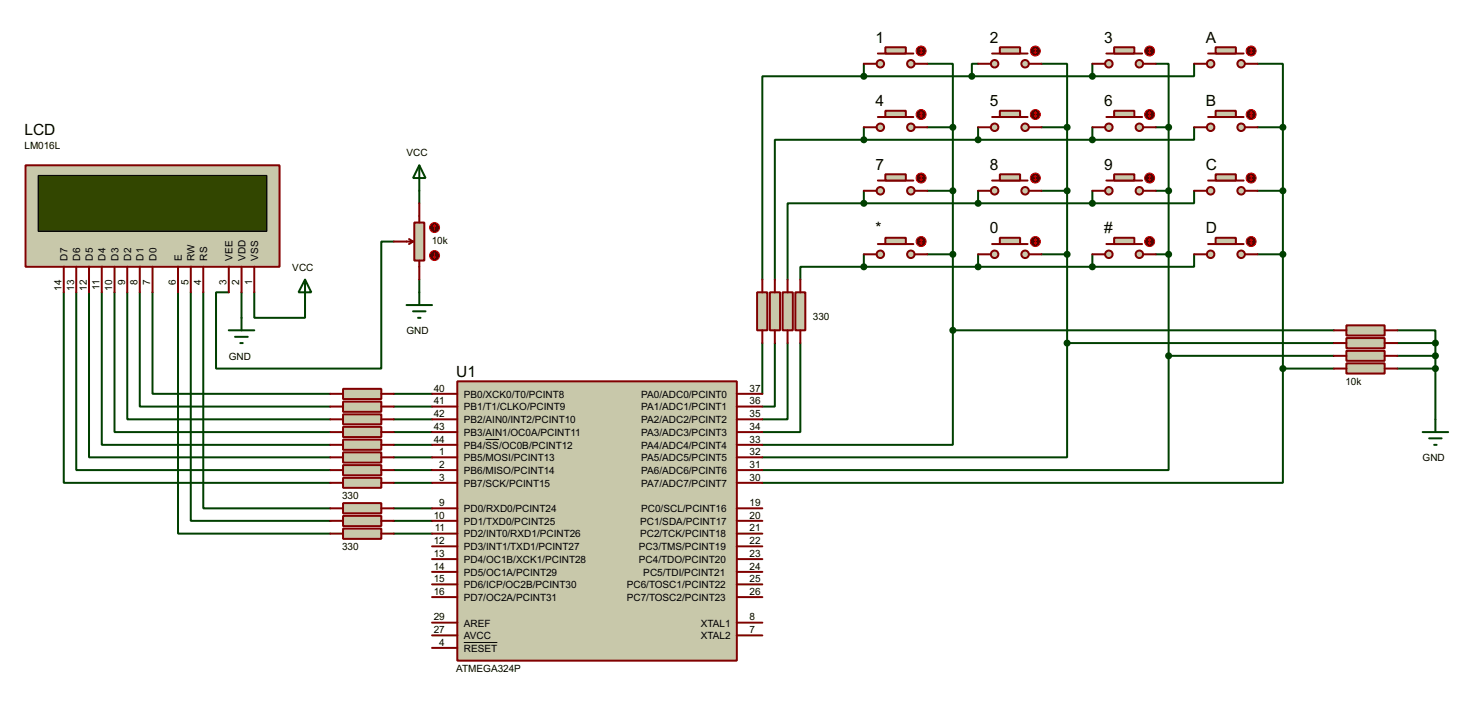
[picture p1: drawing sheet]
<svg xmlns="http://www.w3.org/2000/svg" width="295mm" height="142mm" viewBox="0 0 295 142" stroke-linecap="round" stroke-linejoin="round" font-family="sans-serif">
<g fill="none" stroke="#004000" stroke-width=".4">
<path d="M172.8 15.3h-20.3v40.6M172.8 15.3h45.7M172.8 12.8v2.5M185.5 12.8h5.1v12.7M195.6 12.8h-1.2v2.5M208.3 12.8h5.1v12.7M218.5 12.8v2.5M231.2 12.8h2.5v12.7M238.8 12.8v2.5h-20.3M251.5 12.8h5.1v12.7M83.9 38.2v2.5M172.8 28h-17.8v27.9"/>
<path d="M172.8 25.5v2.5M172.8 38.2v2.5M172.8 28h45.7M185.5 25.5h5.1M185.5 38.2h5.1M190.6 25.5v40.6M195.6 25.5v2.5M195.6 38.2v2.5M208.3 25.5h5.1M208.3 38.2h5.1M213.4 25.5v43.1M218.5 25.5v2.5"/>
<path d="M218.5 38.2v2.5M231.2 25.5h2.5M231.2 38.2h2.5M233.7 25.5v45.7M238.8 25.5v2.5h-20.3M238.8 38.2v2.5h-20.3M251.5 25.5h5.1M251.5 38.2h5.1M256.6 25.5v48.2M12.8 58.5v38.1h53.3M15.3 58.5v35.5h50.8M17.8 58.5v33h48.3"/>
<path d="M20.4 58.5v30.5h45.7M22.9 58.5v27.9h43.2M25.5 58.5v25.4h40.6M28 58.5v22.8h38.1M30.5 58.5v20.3h35.6M35.6 58.5v48.2h30.5M38.2 58.5v45.7h27.9M40.7 58.5v43.2h25.4M48.3 58.5v5.1M50.9 58.5v5.1h10.1v-2.6M78.8 48.3h-2.5v25.4h-33.1v-15.2h2.6M83.9 55.9v2.6"/>
<path d="M172.8 40.7h-15.3v15.2M172.8 53.4h-12.7v2.5M172.8 50.9v2.5M172.8 40.7h45.7M172.8 53.4h45.7M185.5 50.9h5.1M195.6 50.9v2.5M208.3 50.9h5.1M218.5 50.9v2.5M231.2 50.9h2.5M238.8 50.9v2.5h-20.3M251.5 50.9h5.1"/>
<path d="M78.8 78.8h7.6M152.5 68.6v10.2M155 68.6v12.7h-2.5M157.5 68.6v15.3h-5M160.1 68.6v17.8h-7.6M190.6 66.1v22.9h-38.1M190.6 66.1h76.2M213.4 68.6v22.9h-60.9M213.4 68.6h53.4M233.7 71.2v22.8h-81.2M233.7 71.2h33.1M256.6 73.7v22.9h-104.1"/>
<path d="M256.6 73.7h10.2M279.5 66.1h7.6v2.5M279.5 68.6h7.6M279.5 71.2h7.6M279.5 73.7h7.6M287.1 68.6v15.3M78.8 81.3h7.6M78.8 83.9h7.6M78.8 86.4h7.6M78.8 89h7.6M78.8 91.5h7.6M78.8 94h7.6"/>
<path d="M78.8 96.6h7.6M78.8 101.7h7.6M78.8 104.2h7.6M78.8 106.7h7.6"/>
</g>
<path d="M91.5 76.3h55.9v55.8h-55.9z" fill="#c8c8aa" stroke="#800000" stroke-width=".4"/>
<g fill="none" stroke="#800000" stroke-width=".4">
<path d="M86.4 78.8h5.1M147.4 78.8h5.1M86.4 94h5.1M86.4 91.5h5.1M86.4 89h5.1M86.4 86.4h5.1M86.4 83.9h5.1M86.4 81.3h5.1M86.4 96.6h5.1M147.4 94h5.1M147.4 91.5h5.1M147.4 89h5.1"/>
<path d="M147.4 86.4h5.1M147.4 83.9h5.1M147.4 81.3h5.1M147.4 96.6h5.1M86.4 116.9h5.1M86.4 114.4h5.1M86.4 111.8h5.1M86.4 109.3h5.1M86.4 106.7h5.1M86.4 104.2h5.1M86.4 101.7h5.1M86.4 119.4h5.1"/>
<path d="M147.4 116.9h5.1M147.4 114.4h5.1M147.4 111.8h5.1M147.4 109.3h5.1M147.4 106.7h5.1M147.4 104.2h5.1M147.4 101.7h5.1M147.4 119.4h5.1M86.4 127.1h5.1M86.4 124.5h5.1M86.4 129.6h5.1M147.4 127.1h5.1"/>
<path d="M147.4 124.5h5.1"/>
</g>
<path d="M97.1 87.9h2.7M92.8 128.5h6.7" fill="none" stroke="#000" stroke-width=".2"/>
<path d="M5.1 33.1h50.8v20.3h-50.8z" fill="#c8c8aa" stroke="#800000" stroke-width=".4"/>
<path d="M7.7 35.1h45.7v11.2h-45.7z" fill="#324600" stroke="#000" stroke-width=".25"/>
<g fill="none" stroke="#800000" stroke-width=".4">
<path d="M12.8 53.4v5.1M15.3 53.4v5.1M17.8 53.4v5.1M20.4 53.4v5.1M22.9 53.4v5.1M25.5 53.4v5.1M28 53.4v5.1M30.5 53.4v5.1M35.6 53.4v5.1M38.2 53.4v5.1M40.7 53.4v5.1M45.8 53.4v5.1"/>
<path d="M48.3 53.4v5.1M50.9 53.4v5.1"/>
</g>
<path d="M61 55.9l1.3 2.6h-2.6zM61 55.9v5.1M45.8 66.1h5.1M47 67.4h2.6M48.1 68.6h.5M48.3 63.6v2.5" fill="none" stroke="#004000" stroke-width=".4"/>
<path d="M82.9 44.5h2v7.6h-2z" fill="#c8c8aa" stroke="#800000" stroke-width=".4"/>
<path d="M78.8 48.3h3.8M81.8 47.8l.8 .5M82.6 48.3l-.8 .5M83.9 40.7v3.8M83.9 52.1v3.8" fill="none" stroke="#800000" stroke-width=".4"/>
<circle cx="86.9" cy="45.5" r="1" fill="#400000" stroke="#f00" stroke-width=".2"/>
<path d="M86.9 45l.3 .3M86.9 45l-.2 .3M86.9 45v1" fill="none" stroke="#f00" stroke-width=".2"/>
<circle cx="86.9" cy="51.1" r="1" fill="#400000" stroke="#f00" stroke-width=".2"/>
<path d="M86.7 51.4l.2 .2M86.9 50.6v1M87.2 51.4l-.3 .2" fill="none" stroke="#f00" stroke-width=".2"/>
<path d="M83.9 33.1l1.2 2.5h-2.5zM83.9 33.1v5.1M83.9 58.5v2.5M81.3 61h5.1M82.6 62.3h2.5M83.6 63.6h.5" fill="none" stroke="#004000" stroke-width=".4"/>
<path d="M68.6 77.8h7.7v2h-7.7z" fill="#c8c8aa" stroke="#800000" stroke-width=".4"/>
<path d="M66.1 78.8h2.5M76.3 78.8h2.5" fill="none" stroke="#800000" stroke-width=".4"/>
<path d="M68.6 80.3h7.7v2.1h-7.7z" fill="#c8c8aa" stroke="#800000" stroke-width=".4"/>
<path d="M66.1 81.3h2.5M76.3 81.3h2.5" fill="none" stroke="#800000" stroke-width=".4"/>
<path d="M68.6 82.9h7.7v2h-7.7z" fill="#c8c8aa" stroke="#800000" stroke-width=".4"/>
<path d="M66.1 83.9h2.5M76.3 83.9h2.5" fill="none" stroke="#800000" stroke-width=".4"/>
<path d="M68.6 85.4h7.7v2h-7.7z" fill="#c8c8aa" stroke="#800000" stroke-width=".4"/>
<path d="M66.1 86.4h2.5M76.3 86.4h2.5" fill="none" stroke="#800000" stroke-width=".4"/>
<path d="M68.6 87.9h7.7v2.1h-7.7z" fill="#c8c8aa" stroke="#800000" stroke-width=".4"/>
<path d="M66.1 89h2.5M76.3 89h2.5" fill="none" stroke="#800000" stroke-width=".4"/>
<path d="M68.6 90.5h7.7v2h-7.7z" fill="#c8c8aa" stroke="#800000" stroke-width=".4"/>
<path d="M66.1 91.5h2.5M76.3 91.5h2.5" fill="none" stroke="#800000" stroke-width=".4"/>
<path d="M68.6 93h7.7v2.1h-7.7z" fill="#c8c8aa" stroke="#800000" stroke-width=".4"/>
<path d="M66.1 94h2.5M76.3 94h2.5" fill="none" stroke="#800000" stroke-width=".4"/>
<path d="M68.6 95.6h7.7v2h-7.7z" fill="#c8c8aa" stroke="#800000" stroke-width=".4"/>
<path d="M66.1 96.6h2.5M76.3 96.6h2.5" fill="none" stroke="#800000" stroke-width=".4"/>
<path d="M68.6 100.6h7.7v2.1h-7.7z" fill="#c8c8aa" stroke="#800000" stroke-width=".4"/>
<path d="M66.1 101.7h2.5M76.3 101.7h2.5" fill="none" stroke="#800000" stroke-width=".4"/>
<path d="M68.6 103.2h7.7v2h-7.7z" fill="#c8c8aa" stroke="#800000" stroke-width=".4"/>
<path d="M66.1 104.2h2.5M76.3 104.2h2.5" fill="none" stroke="#800000" stroke-width=".4"/>
<path d="M68.6 105.7h7.7v2.1h-7.7z" fill="#c8c8aa" stroke="#800000" stroke-width=".4"/>
<path d="M66.1 106.7h2.5M76.3 106.7h2.5" fill="none" stroke="#800000" stroke-width=".4"/>
<g fill="#c8c8aa" stroke="#800000" stroke-width=".4">
<circle cx="182.1" cy="12.8" r=".75"/>
<circle cx="176" cy="12.8" r=".75"/>
</g>
<path d="M175.6 10.7h7.1" fill="none" stroke="#800000" stroke-width=".4"/>
<path d="M177.1 9.5h4.1v1.2h-4.1z" fill="#c8c8aa" stroke="#800000" stroke-width=".4"/>
<path d="M172.8 12.8h2.5M182.9 12.8h2.6" fill="none" stroke="#800000" stroke-width=".4"/>
<circle cx="184.2" cy="10.2" r="1" fill="#400000" stroke="#f00" stroke-width=".2"/>
<path d="M184 10.5l.2 .2M184.2 9.7v1M184.2 9.7l-.2 .3M184.2 9.7l.3 .3M184.5 10.5l-.3 .2" fill="none" stroke="#f00" stroke-width=".2"/>
<g fill="#c8c8aa" stroke="#800000" stroke-width=".4">
<circle cx="205" cy="12.8" r=".75"/>
<circle cx="198.9" cy="12.8" r=".75"/>
</g>
<path d="M198.4 10.7h7.1" fill="none" stroke="#800000" stroke-width=".4"/>
<path d="M200 9.5h4v1.2h-4z" fill="#c8c8aa" stroke="#800000" stroke-width=".4"/>
<path d="M195.6 12.8h2.6M205.8 12.8h2.5" fill="none" stroke="#800000" stroke-width=".4"/>
<circle cx="207" cy="10.2" r="1" fill="#400000" stroke="#f00" stroke-width=".2"/>
<path d="M206.8 10.5l.3 .2M207.1 9.7v1M207.1 9.7l-.3 .3M207.1 9.7l.2 .3M207.3 10.5l-.2 .2" fill="none" stroke="#f00" stroke-width=".2"/>
<g fill="#c8c8aa" stroke="#800000" stroke-width=".4">
<circle cx="227.8" cy="12.8" r=".75"/>
<circle cx="221.7" cy="12.8" r=".75"/>
</g>
<path d="M221.3 10.7h7.1" fill="none" stroke="#800000" stroke-width=".4"/>
<path d="M222.8 9.5h4.1v1.2h-4.1z" fill="#c8c8aa" stroke="#800000" stroke-width=".4"/>
<path d="M218.5 12.8h2.5M228.7 12.8h2.5" fill="none" stroke="#800000" stroke-width=".4"/>
<circle cx="229.9" cy="10.2" r="1" fill="#400000" stroke="#f00" stroke-width=".2"/>
<path d="M229.7 10.5l.2 .2M229.9 9.7v1M229.9 9.7l-.2 .3M229.9 9.7l.3 .3M230.2 10.5l-.3 .2" fill="none" stroke="#f00" stroke-width=".2"/>
<g fill="#c8c8aa" stroke="#800000" stroke-width=".4">
<circle cx="248.2" cy="12.8" r=".75"/>
<circle cx="242.1" cy="12.8" r=".75"/>
</g>
<path d="M241.6 10.7h7.1" fill="none" stroke="#800000" stroke-width=".4"/>
<path d="M243.1 9.5h4.1v1.2h-4.1z" fill="#c8c8aa" stroke="#800000" stroke-width=".4"/>
<path d="M238.8 12.8h2.6M249 12.8h2.5" fill="none" stroke="#800000" stroke-width=".4"/>
<circle cx="250.2" cy="10.2" r="1" fill="#400000" stroke="#f00" stroke-width=".2"/>
<path d="M250 10.5l.2 .2M250.2 9.7v1M250.2 9.7l-.2 .3M250.2 9.7l.3 .3M250.5 10.5l-.3 .2" fill="none" stroke="#f00" stroke-width=".2"/>
<g fill="#c8c8aa" stroke="#800000" stroke-width=".4">
<circle cx="182.1" cy="25.5" r=".75"/>
<circle cx="176" cy="25.5" r=".75"/>
</g>
<path d="M175.6 23.4h7.1" fill="none" stroke="#800000" stroke-width=".4"/>
<path d="M177.1 22.2h4.1v1.2h-4.1z" fill="#c8c8aa" stroke="#800000" stroke-width=".4"/>
<path d="M172.8 25.5h2.5M182.9 25.5h2.6" fill="none" stroke="#800000" stroke-width=".4"/>
<circle cx="184.2" cy="22.9" r="1" fill="#400000" stroke="#f00" stroke-width=".2"/>
<path d="M184 23.2l.2 .2M184.2 22.4v1M184.2 22.4l-.2 .3M184.2 22.4l.3 .3M184.5 23.2l-.3 .2" fill="none" stroke="#f00" stroke-width=".2"/>
<g fill="#c8c8aa" stroke="#800000" stroke-width=".4">
<circle cx="205" cy="25.5" r=".75"/>
<circle cx="198.9" cy="25.5" r=".75"/>
</g>
<path d="M198.4 23.4h7.1" fill="none" stroke="#800000" stroke-width=".4"/>
<path d="M200 22.2h4v1.2h-4z" fill="#c8c8aa" stroke="#800000" stroke-width=".4"/>
<path d="M195.6 25.5h2.6M205.8 25.5h2.5" fill="none" stroke="#800000" stroke-width=".4"/>
<circle cx="207" cy="22.9" r="1" fill="#400000" stroke="#f00" stroke-width=".2"/>
<path d="M206.8 23.2l.3 .2M207.1 22.4v1M207.1 22.4l-.3 .3M207.1 22.4l.2 .3M207.3 23.2l-.2 .2" fill="none" stroke="#f00" stroke-width=".2"/>
<g fill="#c8c8aa" stroke="#800000" stroke-width=".4">
<circle cx="227.8" cy="25.5" r=".75"/>
<circle cx="221.7" cy="25.5" r=".75"/>
</g>
<path d="M221.3 23.4h7.1" fill="none" stroke="#800000" stroke-width=".4"/>
<path d="M222.8 22.2h4.1v1.2h-4.1z" fill="#c8c8aa" stroke="#800000" stroke-width=".4"/>
<path d="M218.5 25.5h2.5M228.7 25.5h2.5" fill="none" stroke="#800000" stroke-width=".4"/>
<circle cx="229.9" cy="22.9" r="1" fill="#400000" stroke="#f00" stroke-width=".2"/>
<path d="M229.7 23.2l.2 .2M229.9 22.4v1M229.9 22.4l-.2 .3M229.9 22.4l.3 .3M230.2 23.2l-.3 .2" fill="none" stroke="#f00" stroke-width=".2"/>
<g fill="#c8c8aa" stroke="#800000" stroke-width=".4">
<circle cx="248.2" cy="25.5" r=".75"/>
<circle cx="242.1" cy="25.5" r=".75"/>
</g>
<path d="M241.6 23.4h7.1" fill="none" stroke="#800000" stroke-width=".4"/>
<path d="M243.1 22.2h4.1v1.2h-4.1z" fill="#c8c8aa" stroke="#800000" stroke-width=".4"/>
<path d="M238.8 25.5h2.6M249 25.5h2.5" fill="none" stroke="#800000" stroke-width=".4"/>
<circle cx="250.2" cy="22.9" r="1" fill="#400000" stroke="#f00" stroke-width=".2"/>
<path d="M250 23.2l.2 .2M250.2 22.4v1M250.2 22.4l-.2 .3M250.2 22.4l.3 .3M250.5 23.2l-.3 .2" fill="none" stroke="#f00" stroke-width=".2"/>
<g fill="#c8c8aa" stroke="#800000" stroke-width=".4">
<circle cx="182.1" cy="38.2" r=".75"/>
<circle cx="176" cy="38.2" r=".75"/>
</g>
<path d="M175.6 36.1h7.1" fill="none" stroke="#800000" stroke-width=".4"/>
<path d="M177.1 34.9h4.1v1.2h-4.1z" fill="#c8c8aa" stroke="#800000" stroke-width=".4"/>
<path d="M172.8 38.2h2.5M182.9 38.2h2.6" fill="none" stroke="#800000" stroke-width=".4"/>
<circle cx="184.2" cy="35.6" r="1" fill="#400000" stroke="#f00" stroke-width=".2"/>
<path d="M184 35.9l.2 .2M184.2 35.1v1M184.2 35.1l-.2 .3M184.2 35.1l.3 .3M184.5 35.9l-.3 .2" fill="none" stroke="#f00" stroke-width=".2"/>
<g fill="#c8c8aa" stroke="#800000" stroke-width=".4">
<circle cx="205" cy="38.2" r=".75"/>
<circle cx="198.9" cy="38.2" r=".75"/>
</g>
<path d="M198.4 36.1h7.1" fill="none" stroke="#800000" stroke-width=".4"/>
<path d="M200 34.9h4v1.2h-4z" fill="#c8c8aa" stroke="#800000" stroke-width=".4"/>
<path d="M195.6 38.2h2.6M205.8 38.2h2.5" fill="none" stroke="#800000" stroke-width=".4"/>
<circle cx="207" cy="35.6" r="1" fill="#400000" stroke="#f00" stroke-width=".2"/>
<path d="M206.8 35.9l.3 .2M207.1 35.1v1M207.1 35.1l-.3 .3M207.1 35.1l.2 .3M207.3 35.9l-.2 .2" fill="none" stroke="#f00" stroke-width=".2"/>
<g fill="#c8c8aa" stroke="#800000" stroke-width=".4">
<circle cx="227.8" cy="38.2" r=".75"/>
<circle cx="221.7" cy="38.2" r=".75"/>
</g>
<path d="M221.3 36.1h7.1" fill="none" stroke="#800000" stroke-width=".4"/>
<path d="M222.8 34.9h4.1v1.2h-4.1z" fill="#c8c8aa" stroke="#800000" stroke-width=".4"/>
<path d="M218.5 38.2h2.5M228.7 38.2h2.5" fill="none" stroke="#800000" stroke-width=".4"/>
<circle cx="229.9" cy="35.6" r="1" fill="#400000" stroke="#f00" stroke-width=".2"/>
<path d="M229.7 35.9l.2 .2M229.9 35.1v1M229.9 35.1l-.2 .3M229.9 35.1l.3 .3M230.2 35.9l-.3 .2" fill="none" stroke="#f00" stroke-width=".2"/>
<g fill="#c8c8aa" stroke="#800000" stroke-width=".4">
<circle cx="248.2" cy="38.2" r=".75"/>
<circle cx="242.1" cy="38.2" r=".75"/>
</g>
<path d="M241.6 36.1h7.1" fill="none" stroke="#800000" stroke-width=".4"/>
<path d="M243.1 34.9h4.1v1.2h-4.1z" fill="#c8c8aa" stroke="#800000" stroke-width=".4"/>
<path d="M238.8 38.2h2.6M249 38.2h2.5" fill="none" stroke="#800000" stroke-width=".4"/>
<circle cx="250.2" cy="35.6" r="1" fill="#400000" stroke="#f00" stroke-width=".2"/>
<path d="M250 35.9l.2 .2M250.2 35.1v1M250.2 35.1l-.2 .3M250.2 35.1l.3 .3M250.5 35.9l-.3 .2" fill="none" stroke="#f00" stroke-width=".2"/>
<g fill="#c8c8aa" stroke="#800000" stroke-width=".4">
<circle cx="182.1" cy="50.9" r=".75"/>
<circle cx="176" cy="50.9" r=".75"/>
</g>
<path d="M175.6 48.8h7.1" fill="none" stroke="#800000" stroke-width=".4"/>
<path d="M177.1 47.6h4.1v1.2h-4.1z" fill="#c8c8aa" stroke="#800000" stroke-width=".4"/>
<path d="M172.8 50.9h2.5M182.9 50.9h2.6" fill="none" stroke="#800000" stroke-width=".4"/>
<circle cx="184.2" cy="48.3" r="1" fill="#400000" stroke="#f00" stroke-width=".2"/>
<path d="M184 48.6l.2 .2M184.2 47.8v1M184.2 47.8l-.2 .3M184.2 47.8l.3 .3M184.5 48.6l-.3 .2" fill="none" stroke="#f00" stroke-width=".2"/>
<g fill="#c8c8aa" stroke="#800000" stroke-width=".4">
<circle cx="205" cy="50.9" r=".75"/>
<circle cx="198.9" cy="50.9" r=".75"/>
</g>
<path d="M198.4 48.8h7.1" fill="none" stroke="#800000" stroke-width=".4"/>
<path d="M200 47.6h4v1.2h-4z" fill="#c8c8aa" stroke="#800000" stroke-width=".4"/>
<path d="M195.6 50.9h2.6M205.8 50.9h2.5" fill="none" stroke="#800000" stroke-width=".4"/>
<circle cx="207" cy="48.3" r="1" fill="#400000" stroke="#f00" stroke-width=".2"/>
<path d="M206.8 48.6l.3 .2M207.1 47.8v1M207.1 47.8l-.3 .3M207.1 47.8l.2 .3M207.3 48.6l-.2 .2" fill="none" stroke="#f00" stroke-width=".2"/>
<g fill="#c8c8aa" stroke="#800000" stroke-width=".4">
<circle cx="227.8" cy="50.9" r=".75"/>
<circle cx="221.7" cy="50.9" r=".75"/>
</g>
<path d="M221.3 48.8h7.1" fill="none" stroke="#800000" stroke-width=".4"/>
<path d="M222.8 47.6h4.1v1.2h-4.1z" fill="#c8c8aa" stroke="#800000" stroke-width=".4"/>
<path d="M218.5 50.9h2.5M228.7 50.9h2.5" fill="none" stroke="#800000" stroke-width=".4"/>
<circle cx="229.9" cy="48.3" r="1" fill="#400000" stroke="#f00" stroke-width=".2"/>
<path d="M229.7 48.6l.2 .2M229.9 47.8v1M229.9 47.8l-.2 .3M229.9 47.8l.3 .3M230.2 48.6l-.3 .2" fill="none" stroke="#f00" stroke-width=".2"/>
<g fill="#c8c8aa" stroke="#800000" stroke-width=".4">
<circle cx="248.2" cy="50.9" r=".75"/>
<circle cx="242.1" cy="50.9" r=".75"/>
</g>
<path d="M241.6 48.8h7.1" fill="none" stroke="#800000" stroke-width=".4"/>
<path d="M243.1 47.6h4.1v1.2h-4.1z" fill="#c8c8aa" stroke="#800000" stroke-width=".4"/>
<path d="M238.8 50.9h2.6M249 50.9h2.5" fill="none" stroke="#800000" stroke-width=".4"/>
<circle cx="250.2" cy="48.3" r="1" fill="#400000" stroke="#f00" stroke-width=".2"/>
<path d="M250 48.6l.2 .2M250.2 47.8v1M250.2 47.8l-.2 .3M250.2 47.8l.3 .3M250.5 48.6l-.3 .2" fill="none" stroke="#f00" stroke-width=".2"/>
<g fill="#004000" stroke="#004000" stroke-width=".4">
<circle cx="194.3" cy="15.3" r=".5"/>
<circle cx="218.4" cy="15.3" r=".5"/>
</g>
<path d="M151.4 58.5h2.1v7.6h-2.1z" fill="#c8c8aa" stroke="#800000" stroke-width=".4"/>
<path d="M152.5 55.9v2.6M152.5 66.1v2.5" fill="none" stroke="#800000" stroke-width=".4"/>
<circle cx="172.7" cy="15.3" r=".5" fill="#004000" stroke="#004000" stroke-width=".4"/>
<path d="M154 58.5h2v7.6h-2z" fill="#c8c8aa" stroke="#800000" stroke-width=".4"/>
<path d="M155 55.9v2.6M155 66.1v2.5" fill="none" stroke="#800000" stroke-width=".4"/>
<path d="M156.5 58.5h2.1v7.6h-2.1z" fill="#c8c8aa" stroke="#800000" stroke-width=".4"/>
<path d="M157.5 55.9v2.6M157.5 66.1v2.5" fill="none" stroke="#800000" stroke-width=".4"/>
<path d="M159.1 58.5h2v7.6h-2z" fill="#c8c8aa" stroke="#800000" stroke-width=".4"/>
<path d="M160.1 55.9v2.6M160.1 66.1v2.5" fill="none" stroke="#800000" stroke-width=".4"/>
<g fill="#004000" stroke="#004000" stroke-width=".4">
<circle cx="172.7" cy="28" r=".5"/>
<circle cx="195.6" cy="28" r=".5"/>
<circle cx="218.4" cy="28" r=".5"/>
<circle cx="172.7" cy="40.7" r=".5"/>
<circle cx="195.6" cy="40.7" r=".5"/>
<circle cx="218.4" cy="40.7" r=".5"/>
<circle cx="172.7" cy="53.4" r=".5"/>
<circle cx="195.6" cy="53.4" r=".5"/>
<circle cx="218.4" cy="53.4" r=".5"/>
<circle cx="256.5" cy="25.5" r=".5"/>
<circle cx="256.5" cy="38.2" r=".5"/>
<circle cx="256.5" cy="50.9" r=".5"/>
<circle cx="190.5" cy="25.5" r=".5"/>
<circle cx="190.5" cy="38.2" r=".5"/>
<circle cx="190.5" cy="50.9" r=".5"/>
<circle cx="213.4" cy="25.5" r=".5"/>
<circle cx="213.4" cy="38.2" r=".5"/>
<circle cx="213.4" cy="50.9" r=".5"/>
<circle cx="233.7" cy="25.5" r=".5"/>
<circle cx="233.7" cy="38.2" r=".5"/>
<circle cx="233.7" cy="50.9" r=".5"/>
</g>
<path d="M269.3 65.1h7.6v2h-7.6z" fill="#c8c8aa" stroke="#800000" stroke-width=".4"/>
<path d="M266.8 66.1h2.5M276.9 66.1h2.6" fill="none" stroke="#800000" stroke-width=".4"/>
<circle cx="190.5" cy="66.1" r=".5" fill="#004000" stroke="#004000" stroke-width=".4"/>
<path d="M269.3 67.6h7.6v2.1h-7.6z" fill="#c8c8aa" stroke="#800000" stroke-width=".4"/>
<path d="M266.8 68.6h2.5M276.9 68.6h2.6" fill="none" stroke="#800000" stroke-width=".4"/>
<path d="M269.3 70.2h7.6v2h-7.6z" fill="#c8c8aa" stroke="#800000" stroke-width=".4"/>
<path d="M266.8 71.2h2.5M276.9 71.2h2.6" fill="none" stroke="#800000" stroke-width=".4"/>
<path d="M269.3 72.7h7.6v2h-7.6z" fill="#c8c8aa" stroke="#800000" stroke-width=".4"/>
<path d="M266.8 73.7h2.5M276.9 73.7h2.6" fill="none" stroke="#800000" stroke-width=".4"/>
<g fill="#004000" stroke="#004000" stroke-width=".4">
<circle cx="213.4" cy="68.6" r=".5"/>
<circle cx="233.7" cy="71.2" r=".5"/>
<circle cx="256.5" cy="73.7" r=".5"/>
<circle cx="287" cy="68.6" r=".5"/>
<circle cx="287" cy="71.2" r=".5"/>
<circle cx="287" cy="73.7" r=".5"/>
</g>
<path d="M284.5 86.4h5.1M285.8 87.7h2.5M286.8 89h.5M287.1 83.9v2.5" fill="none" stroke="#004000" stroke-width=".4"/>
<g font-size="3.1">
<text x="175.1" y="8.5">1</text>
<text x="198" y="8.5">2</text>
<text x="220.8" y="8.5">3</text>
<text x="241.2" y="8.5">A</text>
<text x="175.1" y="21.2">4</text>
<text x="198" y="21.2">5</text>
<text x="220.8" y="21.2">6</text>
<text x="241.2" y="21.2">B</text>
<text x="4.9" y="26.9">LCD</text>
<text x="175.1" y="33.9">7</text>
<text x="198" y="33.9">8</text>
<text x="220.8" y="33.9">9</text>
<text x="241.2" y="33.9">C</text>
<text x="175.1" y="46.6">*</text>
<text x="198" y="46.6">0</text>
<text x="220.8" y="46.6">#</text>
<text x="241.2" y="46.6">D</text>
<text x="91.3" y="75.4">U1</text>
</g>
<g font-size="2">
<text x="4.9" y="29.7">LM016L</text>
<text x="81.3" y="31.3">VCC</text>
<text x="13.5" y="52.1" transform="rotate(-90 13.5 52.1)">D7</text>
<text x="16" y="52.1" transform="rotate(-90 16 52.1)">D6</text>
<text x="18.6" y="52.1" transform="rotate(-90 18.6 52.1)">D5</text>
<text x="21.1" y="52.1" transform="rotate(-90 21.1 52.1)">D4</text>
<text x="23.7" y="52.1" transform="rotate(-90 23.7 52.1)">D3</text>
<text x="26.2" y="52.1" transform="rotate(-90 26.2 52.1)">D2</text>
<text x="28.7" y="52.1" transform="rotate(-90 28.7 52.1)">D1</text>
<text x="31.3" y="52.1" transform="rotate(-90 31.3 52.1)">D0</text>
<text x="36.4" y="52.1" transform="rotate(-90 36.4 52.1)">E</text>
<text x="38.9" y="52.1" transform="rotate(-90 38.9 52.1)">RW</text>
<text x="41.4" y="52.1" transform="rotate(-90 41.4 52.1)">RS</text>
<text x="46.5" y="52.1" transform="rotate(-90 46.5 52.1)">VEE</text>
<text x="49.1" y="52.1" transform="rotate(-90 49.1 52.1)">VDD</text>
<text x="51.6" y="52.1" transform="rotate(-90 51.6 52.1)">VSS</text>
<text x="86.4" y="48.8">10k</text>
<text x="12.3" y="58.1" transform="rotate(-90 12.3 58.1)">14</text>
<text x="14.8" y="58.1" transform="rotate(-90 14.8 58.1)">13</text>
<text x="17.4" y="58.1" transform="rotate(-90 17.4 58.1)">12</text>
<text x="19.9" y="57.9" transform="rotate(-90 19.9 57.9)">11</text>
<text x="22.5" y="58.1" transform="rotate(-90 22.5 58.1)">10</text>
<text x="25" y="57" transform="rotate(-90 25 57)">9</text>
<text x="27.5" y="57" transform="rotate(-90 27.5 57)">8</text>
<text x="30.1" y="57" transform="rotate(-90 30.1 57)">7</text>
<text x="35.2" y="57" transform="rotate(-90 35.2 57)">6</text>
<text x="37.7" y="57" transform="rotate(-90 37.7 57)">5</text>
<text x="40.2" y="57" transform="rotate(-90 40.2 57)">4</text>
<text x="45.3" y="57" transform="rotate(-90 45.3 57)">3</text>
<text x="47.9" y="57" transform="rotate(-90 47.9 57)">2</text>
<text x="50.4" y="57" transform="rotate(-90 50.4 57)">1</text>
<text x="58.5" y="54.1">VCC</text>
<text x="162.6" y="64">330</text>
<text x="45.8" y="71.9">GND</text>
<text x="81.3" y="66.8">GND</text>
<text x="269.1" y="76.9">10k</text>
<text x="68.4" y="82">330</text>
<text x="86.7" y="83.4">42</text>
<text x="86.7" y="80.9">41</text>
<text x="86.7" y="78.3">40</text>
<text x="92.8" y="82.1">PB1/T1/CLKO/PCINT9</text>
<text x="92.8" y="79.5">PB0/XCK0/T0/PCINT8</text>
<text x="128.2" y="82.1">PA1/ADC1/PCINT1</text>
<text x="128.2" y="79.5">PA0/ADC0/PCINT0</text>
<text x="149.9" y="83.4">35</text>
<text x="149.9" y="80.9">36</text>
<text x="149.9" y="78.3">37</text>
<text x="68.4" y="84.5">330</text>
<text x="68.4" y="87">330</text>
<text x="68.4" y="89.6">330</text>
<text x="86.7" y="88.5">44</text>
<text x="86.7" y="86">43</text>
<text x="92.8" y="89.7">PB4/SS/OC0B/PCINT12</text>
<text x="92.8" y="87.2">PB3/AIN1/OC0A/PCINT11</text>
<text x="92.8" y="84.6">PB2/AIN0/INT2/PCINT10</text>
<text x="128.2" y="89.7">PA4/ADC4/PCINT4</text>
<text x="128.2" y="87.2">PA3/ADC3/PCINT3</text>
<text x="128.2" y="84.6">PA2/ADC2/PCINT2</text>
<text x="149.9" y="88.5">33</text>
<text x="149.9" y="86">34</text>
<text x="68.4" y="92.1">330</text>
<text x="68.4" y="94.7">330</text>
<text x="87.8" y="93.6">2</text>
<text x="87.8" y="91">1</text>
<text x="92.8" y="94.8">PB6/MISO/PCINT14</text>
<text x="92.8" y="92.2">PB5/MOSI/PCINT13</text>
<text x="128.2" y="94.8">PA6/ADC6/PCINT6</text>
<text x="128.2" y="92.2">PA5/ADC5/PCINT5</text>
<text x="149.9" y="93.6">31</text>
<text x="149.9" y="91">32</text>
<text x="284.5" y="92.2">GND</text>
<text x="68.4" y="97.2">330</text>
<text x="68.4" y="99.7">330</text>
<text x="87.8" y="96.1">3</text>
<text x="87.8" y="101.2">9</text>
<text x="92.8" y="97.3">PB7/SCK/PCINT15</text>
<text x="128.2" y="97.3">PA7/ADC7/PCINT7</text>
<text x="149.9" y="101.2">19</text>
<text x="149.9" y="96.1">30</text>
<text x="68.4" y="104.8">330</text>
<text x="68.4" y="107.4">330</text>
<text x="86.7" y="103.7">10</text>
<text x="87" y="106.3">11</text>
<text x="92.8" y="107.5">PD2/INT0/RXD1/PCINT26</text>
<text x="92.8" y="104.9">PD1/TXD0/PCINT25</text>
<text x="92.8" y="102.4">PD0/RXD0/PCINT24</text>
<text x="128" y="107.5">PC2/TCK/PCINT18</text>
<text x="128" y="104.9">PC1/SDA/PCINT17</text>
<text x="128.2" y="102.4">PC0/SCL/PCINT16</text>
<text x="149.9" y="106.3">21</text>
<text x="149.9" y="103.7">20</text>
<text x="68.4" y="109.9">330</text>
<text x="86.7" y="113.9">14</text>
<text x="86.7" y="111.4">13</text>
<text x="86.7" y="108.8">12</text>
<text x="92.8" y="112.6">PD4/OC1B/XCK1/PCINT28</text>
<text x="92.8" y="110">PD3/INT1/TXD1/PCINT27</text>
<text x="127.8" y="112.6">PC4/TDO/PCINT20</text>
<text x="127.8" y="110">PC3/TMS/PCINT19</text>
<text x="149.9" y="113.9">24</text>
<text x="149.9" y="111.4">23</text>
<text x="149.9" y="108.8">22</text>
<text x="86.7" y="116.4">15</text>
<text x="86.7" y="119">16</text>
<text x="92.8" y="117.6">PD6/ICP/OC2B/PCINT30</text>
<text x="92.8" y="115.1">PD5/OC1A/PCINT29</text>
<text x="125.3" y="117.6">PC6/TOSC1/PCINT22</text>
<text x="128.7" y="115.1">PC5/TDI/PCINT21</text>
<text x="149.9" y="116.4">25</text>
<text x="149.9" y="119">26</text>
<text x="86.7" y="124.1">29</text>
<text x="92.8" y="125.3">AREF</text>
<text x="92.8" y="120.2">PD7/OC2A/PCINT31</text>
<text x="125.3" y="120.2">PC7/TOSC2/PCINT23</text>
<text x="140.1" y="125.3">XTAL1</text>
<text x="149.9" y="124.1">8</text>
<text x="86.7" y="126.6">27</text>
<text x="87.8" y="129.1">4</text>
<text x="92.8" y="127.8">AVCC</text>
<text x="92.8" y="130.3">RESET</text>
<text x="140.1" y="127.8">XTAL2</text>
<text x="149.9" y="126.6">7</text>
<text x="91.3" y="134.3">ATMEGA324P</text>
</g>
</svg>
